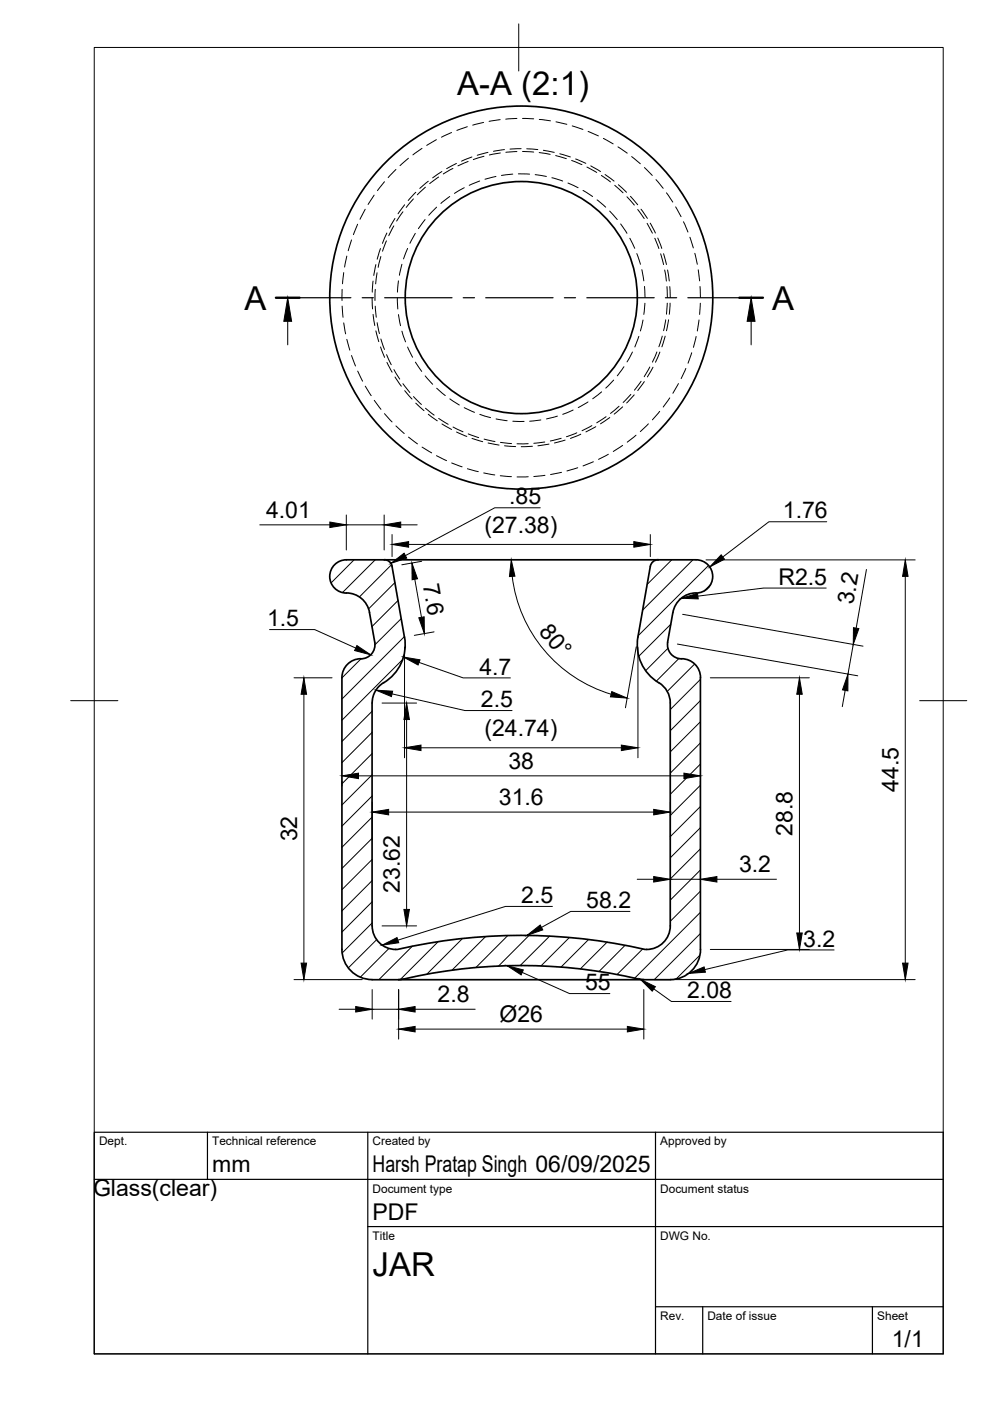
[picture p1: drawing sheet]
<svg xmlns="http://www.w3.org/2000/svg" width="210mm" height="297mm" viewBox="0 0 210 297" stroke-linecap="round" stroke-linejoin="round" font-family="sans-serif">
<!-- layer: Hidden -->
<g fill="none" stroke="#000" stroke-width=".21">
<path d="M81.5 38.5l-1.5 1.9M83.9 35.9l-1.6 1.8M86.6 33.6l-1.8 1.5M89.5 31.5l-2 1.3M90.2 39.7l-1.7 1.6M90.8 38.4l-1.8 1.5M92.5 29.6l-2 1.2M93 37.5l-1.9 1.4M93.7 36.4l-2 1.3M95.7 28.1l-2.1 1M96 35.7l-2 1.2M96.8 34.7l-2.1 1.1"/>
<path d="M98.4 39.8l-2 1.2M99.1 26.9l-2.2 .8M99.3 34.2l-2.2 1M100.1 33.3l-2.2 .9M101.7 38.4l-2.2 .9M102.5 26l-2.3 .5M102.6 33.1l-2.2 .7M103.5 32.3l-2.3 .6M105.2 37.4l-2.4 .6M106 25.4l-2.3 .3M106.1 32.4l-2.3 .5M107 31.7l-2.4 .4"/>
<path d="M108.7 36.9l-2.4 .3M109.6 25.1l-2.4 .2M109.6 32.1l-2.3 .2M109.9 36.9h2.4M110.5 31.5l-2.4 .1M110.8 25.1l2.4 .1M110.8 32.1l2.4 .1M111.7 31.5l2.3 .2M113.5 37l2.3 .4M114.3 32.3l2.3 .4M114.3 25.3l2.4 .3M115.2 31.9l2.3 .4"/>
<path d="M117 37.7l2.3 .7M117.8 33l2.3 .6M117.9 25.8l2.3 .6M118.7 32.6l2.2 .7M120.4 38.8l2.2 1M121.2 34l2.2 .9M121.3 26.7l2.3 .7M122 33.7l2.2 .9M124.4 35.4l2.1 1.2M124.7 27.9l2.2 .9M125.3 35.2l2 1.2M127.5 37.2l1.9 1.4"/>
<path d="M127.9 29.3l2.1 1.2M128.3 37l1.9 1.4M130.3 39.3l1.8 1.6M131 31.1l2 1.4M131.1 39.2l1.7 1.6M133.9 33.2l1.9 1.5M136.6 35.5l1.7 1.7M139.1 38.1l1.5 1.8M72.9 57.8l-.3 2.4M73.5 54.3l-.4 2.3M74.5 50.9l-.7 2.3M75.8 47.5l-.9 2.2"/>
<path d="M77.4 44.4l-1.1 2.1M79.1 59.6l-.2 2.3M79.3 41.4l-1.3 2M79.7 56.1l-.5 2.3M79.9 57.8l-.2 2.4M80.7 52.7l-.7 2.3M80.8 54.4l-.6 2.3M81.9 51.1l-.8 2.2M82 49.4l-.9 2.2M83.5 47.9l-1.1 2.1M83.7 46.3l-1.1 2.1M84.5 59.5l-.2 2.4"/>
<path d="M85.2 56l-.5 2.4M85.4 44.9l-1.3 2M85.8 43.4l-1.4 1.9M86.4 52.7l-.8 2.2M87.7 42.2l-1.6 1.8M88.1 49.5l-1.2 2.1M88.2 40.8l-1.6 1.7M90.1 46.6l-1.4 1.9M92.6 43.9l-1.7 1.7M95.4 41.7l-1.9 1.4M123.6 40.4l2 1.3M126.6 42.4l1.8 1.5"/>
<path d="M129.3 44.8l1.6 1.8M131.6 47.5l1.3 2M132.9 41.7l1.6 1.8M133.5 50.5l1.1 2.1M133.7 41.6l1.5 1.8M135 53.8l.8 2.2M135.2 44.4l1.4 1.9M135.9 44.4l1.4 1.9M136.1 57.2l.4 2.3M137.2 47.4l1.1 2M137.9 47.3l1.1 2.1M138.8 50.5l.9 2.2"/>
<path d="M139.5 50.5l.8 2.2M140.1 53.8l.6 2.3M140.7 53.8l.6 2.3M140.9 57.2l.4 2.4M141.3 40.9l1.3 1.9M141.5 57.2l.4 2.4M143.3 43.9l1.1 2M144.9 47l1 2.2M146.3 50.3l.7 2.3M147.3 53.7l.5 2.3M148 57.2l.3 2.3M72.5 61.3v2.4"/>
<path d="M72.5 64.9l.2 2.4M72.9 68.5l.4 2.3M73.5 72l.7 2.2M74.5 75.4l.9 2.2M75.8 78.7l1.1 2.1M78.9 63.1l.1 2.4M79.1 66.7l.4 2.3M79.6 61.3l-.1 2.4M79.6 64.9l.2 2.4M79.7 70.2l.6 2.2M80 68.4l.5 2.3M80.7 73.6l.8 2.2"/>
<path d="M80.8 71.9l.7 2.2M82 75.2l1 2.1M82 76.8l1.1 2.1M83.5 78.4l1.3 2M83.8 79.9l1.3 2M84.2 63.1l.1 2.4M84.5 66.7l.4 2.4M85.2 70.2l.8 2.3M86.4 73.6l1.1 2.1M88.1 76.8l1.3 1.9M90.1 79.7l1.6 1.8M132.3 77.8l-1.4 1.9"/>
<path d="M134.1 74.6l-1.2 2.1M135.4 71.3l-.8 2.3M136.3 67.8l-.5 2.4M136.7 60.7l.1 2.4M136.7 64.3l-.2 2.4M137.8 77.8l-1.2 2.1M138.5 77.9l-1.2 2M139.3 74.6l-1 2.2M139.9 74.6l-.9 2.2M140.4 71.3l-.7 2.2M141 71.3l-.7 2.2M141.1 67.8l-.4 2.3"/>
<path d="M141.4 60.8l.1 2.3M141.5 64.3l-.2 2.3M141.8 67.8l-.5 2.3M142 60.8l.1 2.3M142.1 64.3l-.2 2.3M145.4 78.1l-1 2.2M146.7 74.8l-.8 2.2M147.6 71.3l-.6 2.3M148.2 67.8l-.4 2.4M148.4 60.7l.1 2.4M148.5 64.3l-.2 2.4M77.4 81.9l1.3 2"/>
<path d="M79.4 84.9l1.4 1.9M81.5 87.7l1.6 1.8M83.9 90.3l1.8 1.6M85.4 81.4l1.5 1.8M85.8 82.8l1.6 1.8M86.6 92.7l1.9 1.4M87.7 84.1l1.6 1.7M88.2 85.5l1.7 1.6M89.5 94.8l2 1.2M90.2 86.6l1.9 1.4M90.8 87.8l1.9 1.4M92.5 96.6l2.2 1.1"/>
<path d="M92.6 82.3l1.8 1.6M93 88.7l2 1.3M93.7 89.9l2 1.2M95.4 84.6l2 1.3M95.8 98.2l2.2 .8M96.1 90.5l2.1 1.1M96.8 91.6l2.2 .9M98.4 86.4l2.2 1M99.1 99.4l2.3 .6M99.3 92l2.2 .8M100.1 92.9l2.2 .7M101.7 87.8l2.3 .7"/>
<path d="M102.6 93.1l2.3 .5M103.5 93.9l2.3 .5M105.2 88.8l2.3 .4M106.1 93.8l2.4 .3M107 94.5l2.3 .2M108.7 89.3l2.4 .1M112 94.1h-2.4M112.9 94.6l-2.4 .1M114.7 89l-2.4 .3M115.5 93.7l-2.3 .3M116.4 94.2l-2.4 .3M118.2 88.2l-2.3 .6"/>
<path d="M119 92.9l-2.3 .6M119.8 93.3l-2.2 .6M121.5 86.9l-2.2 .9M122.3 91.8l-2.2 .8M122.5 99.2l-2.3 .7M123.1 92.1l-2.2 .8M124.7 85.2l-2.1 1.2M125.5 90.2l-2.1 1.1M125.8 97.9l-2.2 .9M126.3 90.5l-2.1 1.1M127.6 83.1l-1.9 1.4M128.5 88.4l-2 1.2"/>
<path d="M129 96.3l-2.1 1.1M129.3 88.5l-2 1.4M130.1 80.6l-1.7 1.7M131.3 86.1l-1.9 1.6M132 94.4l-2 1.3M132 86.3l-1.8 1.5M133.8 83.6l-1.7 1.7M134.5 83.7l-1.6 1.7M134.9 92.3l-1.9 1.5M135.9 80.8l-1.4 1.9M136.6 80.9l-1.4 1.9M137.5 89.9l-1.7 1.6"/>
<path d="M139.9 87.2l-1.6 1.8M142 84.4l-1.4 1.9M143.8 81.3l-1.1 2.1M102.6 100.3l2.3 .4M106.1 100.9l2.3 .2M112 101.1h-2.4M115.5 100.8l-2.3 .2M119.1 100.1l-2.4 .5"/>
</g>
<!-- layer: Visible -->
<g fill="none" stroke="#000" stroke-width=".36">
<path d="M81.4 118.7h-8a3.5 3.5 0 0 0-3.5 3.5 3.5 3.5 0 0 0 3.5 3.5 4.9 4.9 0 0 1 4.9 4.2l1.2 6.3a3 3 0 0 1-3 3.5 4 4 0 0 0-4 4v57.6a6.4 6.4 0 0 0 6.4 6.4M81.4 118.7h58.2M81.5 118.7a1.7 1.7 0 0 1 1.6 1.4M139.6 118.7h8a3.5 3.5 0 0 1 3.5 3.5 3.5 3.5 0 0 1-3.5 3.5 5 5 0 0 0-4.9 4.2M139.6 118.7a1.7 1.7 0 0 0-1.7 1.4M83.1 120.1l2.7 15a9.6 9.6 0 0 1-5.1 10.1 5 5 0 0 0-1.8 3.8M137.9 120.1l-2.7 15a9.6 9.6 0 0 0 5.1 10.1 5 5 0 0 1 1.8 3.8v47.3a5 5 0 0 1-5 5M141.6 136.2a2.97 2.97 0 0 0 2.9 3.5 4 4 0 0 1 4 4v57.6a6.4 6.4 0 0 1-6.4 6.4M142.7 129.9l-1.2 6.3M78.9 149v47.3M78.9 196.3a5 5 0 0 0 5.3 5 118.5 118.5 0 0 1 52.9 0M78.9 207.7h63.2"/>
<path d="M85.4 207.6a109.7 109.7 0 0 1 50.2 0M85.5 207.6l-1 .1M135.6 207.6l.9 .1"/>
<circle cx="110.5" cy="63.1" r="24.6"/>
<circle cx="110.5" cy="63.1" r="40.6"/>
</g>
<!-- layer: BORDER -->
<path d="M20 10.1h180v276.9h-180zM110 5.1v10M15 148.6h10M195 148.6h10" fill="none" stroke="#000" stroke-width=".21"/>
<!-- layer: TITLEBLOCK -->
<path d="M20 240.1h180v46.9h-180zM20 250h180M44 240.1v9.9M78 240.1v46.9M139 240.1v46.9M78 260.1h122M139 277.1h61M149 277.1v9.9M185 277.1v9.9" fill="none" stroke="#000" stroke-width=".25"/>
<!-- layer: Hatching -->
<g fill="none" stroke="#000" stroke-width=".21">
<path d="M75.1 118.7l-4.9 4.9M79.5 118.7l-6.9 7M83 119.7l-6.8 6.9M142.4 118.7l-5.2 5.2M146.9 118.7l-10.7 10.7M150.2 119.9l-14.9 14.9M76.5 139.7l-4 4M83.7 123.5l-5.6 5.6M84.4 127.3l-5.5 5.5M85.1 131.2l-5.6 5.5M85.4 139.8l-12.9 12.9M85.7 135l-13.2 13.2"/>
<path d="M141.6 137.5l-4.7 4.7M142.2 132.4l-6.8 6.8M143.9 139.6l-4.8 4.8M150.7 123.9l-1.4 1.4M78.9 150.8l-6.4 6.4M78.9 155.3l-6.4 6.4M78.9 159.8l-6.4 6.4M147.3 140.8l-5.8 5.8M148.5 144l-6.4 6.4M148.5 148.5l-6.4 6.4M148.5 153l-6.4 6.4M148.5 157.5l-6.4 6.4"/>
<path d="M78.9 164.3l-6.4 6.4M78.9 168.7l-6.4 6.4M78.9 173.2l-6.4 6.4M78.9 177.7l-6.4 6.4M148.5 162l-6.4 6.4M148.5 166.5l-6.4 6.4M148.5 171l-6.4 6.4M148.5 175.5l-6.4 6.4M148.5 180l-6.4 6.4M78.9 182.2l-6.4 6.4M78.9 186.7l-6.4 6.4M78.9 191.2l-6.4 6.4"/>
<path d="M78.9 195.7l-6.3 6.3M79.9 199.2l-6 6M92.9 199.7l-8 8M98.1 199l-7.6 7.5M103 198.6l-7.2 7.1M107.7 198.3l-6.8 6.8M112.2 198.3l-6.5 6.5M116.5 198.5l-6.2 6.2M120.7 198.8l-6 6M124.8 199.2l-5.8 5.8M128.7 199.7l-5.7 5.7M148.5 184.5l-6.4 6.3"/>
<path d="M148.5 188.9l-6.4 6.4M148.5 193.4l-13.9 14M148.5 197.9l-9.8 9.8M82.5 201.1l-6.1 6.1M87.4 200.6l-7.1 7.1M132.5 200.4l-5.5 5.6M136.3 201.2l-5.4 5.4M148.4 202.5l-5.1 5.1"/>
</g>
<!-- layer: Section Lines -->
<path d="M58.5 63.1h5M156.8 63.1h5" fill="none" stroke="#000" stroke-width=".51"/>
<path d="M63.5 63.1h10.9M76.8 63.1h2.4M81.6 63.1h14.2M98.2 63.1h2.4M103 63.1h14.3M119.7 63.1h2.3M124.4 63.1h14.3M141.1 63.1h2.4M145.8 63.1h11" fill="none" stroke="#000" stroke-width=".25"/>
<path d="M61 68.1v5M159.3 68.1v5" fill="none" stroke="#000" stroke-width=".21"/>
<path d="M61 63.1l.8 5h-1.6zM159.3 63.1l.8 5h-1.7z" fill="#000" stroke="#000" stroke-width=".21"/>
<!-- layer: FD_Dimensions -->
<g fill="none" stroke="#000" stroke-width=".21">
<path d="M55.1 111.3h14.8M73.4 109.2v7.4M73.4 111.3h8M81.4 109.2v7.4M83.1 113.3v4.7M85 111.3h3.5M86.6 115.4h47.8M89.4 119l-4.2 .7M137.9 113.3v4.7M149.7 118.7h44.3M85.8 137.2v23.5M87.9 122.8l1.5 8.1"/>
<path d="M92 134l-4.2 .7M108.6 122.2a29.7 29.7 0 0 0 21 25M134.9 137.1l-2.3 13M135.3 137.2v23.5M143.6 136.6l38.3 6.7M144.7 130.2l38.3 6.8M180.9 136.6l-1.1 6.3M183.7 120.7l-2.2 12.5M191.9 122.2v82M62.3 143.7h8.1M64.4 147.2v57M81 149.1h7.3"/>
<path d="M86.2 152.6v40.2M89.3 158.5h42.4M150.6 143.7h21M169.5 147.2v50.6M179.2 146.4l-.6 3.4M72.5 165.6v1M76 164.5h69M78.9 170.1v7.9M82.4 172.2h56.2M142.1 170.1v7.9M148.5 165.6v1M81 196.3h7.3"/>
<path d="M135.1 186.4h3.5M142.1 186.4h6.4M152 186.4h12.6M62.3 207.7h14.5M71.9 214h3.5M78.9 209.8v6.3M78.9 214h5.6M84.5 209.8v10.5M88 214h12.8M88 218.2h45M136.5 209.8v10.5M138.6 207.7h55.4"/>
<path d="M150.6 201.3h21"/>
</g>
<g fill="#000" stroke="#000" stroke-width=".21">
<path d="M69.9 110.7l3.5 .6-3.5 .6zM81.4 111.3l3.6-.6v1.2zM83.1 115.4l3.5-.6v1.2zM134.4 114.8l3.5 .6-3.5 .6zM87.3 119.4l1.2 3.3-1.1 .2zM88.8 131l1.1-.2 .1 3.5zM108.4 118.7l.8 3.5h-1.2zM181 133.1l1.1 .2-1.2 3.3zM191.9 118.7l.6 3.5h-1.1zM64.4 143.7l.6 3.5h-1.2zM86.2 149.1l.6 3.5h-1.2zM85.8 158.5l3.5-.5v1.1z"/>
<path d="M129.7 146.6l3.3 1.4-3.6-.2zM131.7 158l3.6 .5-3.6 .6zM169.5 143.7l.6 3.5h-1.2zM179.8 142.9v3.6l-1.2-.2zM72.5 164.5l3.5-.6v1.2zM78.9 172.2l3.5-.6v1.2zM138.6 171.6l3.5 .6-3.5 .6zM145 163.9l3.5 .6-3.5 .6zM85.6 192.8h1.2l-.6 3.5zM138.6 185.9l3.5 .5-3.5 .6zM148.5 186.4l3.5-.5v1.1zM168.9 197.8h1.2l-.6 3.5z"/>
<path d="M63.8 204.2h1.2l-.6 3.5zM75.4 213.4l3.5 .6-3.5 .6zM84.5 214l3.5-.6v1.2zM84.5 218.2l3.5-.6v1.2zM133 217.6l3.5 .6-3.5 .6zM191.4 204.2h1.1l-.6 3.5z"/>
</g>
<!-- layer: Leaders -->
<path d="M82.9 119.5l2.8-2.2 .5 1zM152.9 117.6l.7 1-3.1 1.6zM75.7 136.9l2.9 1.9-3.4-.9zM144.5 126.8l3.4-1 .1 1.2zM79.7 146.3l3.5 .2-.2 1.2zM85.5 139.3l3.5 .6-.4 1.1zM81 200.4l3.2-1.6 .3 1.1zM111.7 198.3l2.8-2.2 .6 1.1zM107.5 204.8l3.5 .8-.5 1.1zM135.8 207.6l3.2 1.6-.7 .9zM146 206.4l3.3-1.4 .3 1.1z" fill="#000" stroke="#000" stroke-width=".21"/>
<path d="M114.6 107.7h-9.7l-18.9 10.1M175.3 110.6h-12.3l-9.8 7.5M57.1 133.5h9.6l8.7 3.9M175.2 124.7h-13.3l-13.9 1.7M83.1 147.1l15.5 3.6h10M88.9 140.4l9.3 3.3h10M117.1 192.2h-9.9l-22.9 7.1M133.6 193.2h-12.6l-6.2 3.4M110.7 206.2l10.1 4.5h8.5M138.6 209.7l3.7 2.6h12.7M176.8 201.4h-9.8l-17.6 4.2" fill="none" stroke="#000" stroke-width=".21"/>
<g font-size="7">
<text x="96.9" y="20.1">A-A (2:1)</text>
<text x="51.8" y="65.6">A</text>
<text x="163.7" y="65.6">A</text>
<text x="79" y="270.6">JAR</text>
</g>
<g font-size="4.9">
<text x="107.9" y="107">.85</text>
<text x="56.4" y="109.8">4.01</text>
<text x="102.7" y="113">(27.38)</text>
<text x="166" y="109.9">1.76</text>
<text x="89.6" y="124" transform="rotate(80 89.6 124)">7.6</text>
<text x="165" y="124">R2.5</text>
<text x="180.9" y="128.3" transform="rotate(-80 180.9 128.3)">3.2</text>
<text x="56.6" y="132.8">1.5</text>
<text x="114.1" y="134.1" transform="rotate(50 114.1 134.1)">80°</text>
<text x="101.6" y="143">4.7</text>
<text x="102" y="150">2.5</text>
<text x="102.7" y="156.1">(24.74)</text>
<text x="107.8" y="163">38</text>
<text x="190.5" y="167.9" transform="rotate(-90 190.5 167.9)">44.5</text>
<text x="105.8" y="170.7">31.6</text>
<text x="63" y="178.4" transform="rotate(-90 63 178.4)">32</text>
<text x="168" y="177.2" transform="rotate(-90 168 177.2)">28.8</text>
<text x="156.7" y="185">3.2</text>
<text x="84.8" y="189.3" transform="rotate(-90 84.8 189.3)">23.62</text>
<text x="110.5" y="191.5">2.5</text>
<text x="124.3" y="192.5">58.2</text>
<text x="170.3" y="200.7">3.2</text>
<text x="124.1" y="210">55</text>
<text x="92.8" y="212.5">2.8</text>
<text x="145.7" y="211.6">2.08</text>
<text x="105.9" y="216.7">Ø26</text>
<text x="45" y="248.5">mm</text>
<text x="79" y="248.5">Harsh Pratap Singh 06/09/2025</text>
<text x="19.7" y="253.6">Glass(clear)</text>
<text x="79" y="258.6">PDF</text>
<text x="189.1" y="285.7">1/1</text>
</g>
<g font-size="2.5">
<text x="21" y="242.9">Dept.</text>
<text x="45" y="242.9">Technical reference</text>
<text x="79" y="242.9">Created by</text>
<text x="140" y="242.9">Approved by</text>
<text x="79" y="252.8">Document type</text>
<text x="140" y="252.8">Document status</text>
<text x="79" y="262.9">Title</text>
<text x="140" y="262.9">DWG No.</text>
<text x="140" y="279.9">Rev.</text>
<text x="150" y="279.9">Date of issue</text>
<text x="186" y="279.9">Sheet</text>
</g>
</svg>
